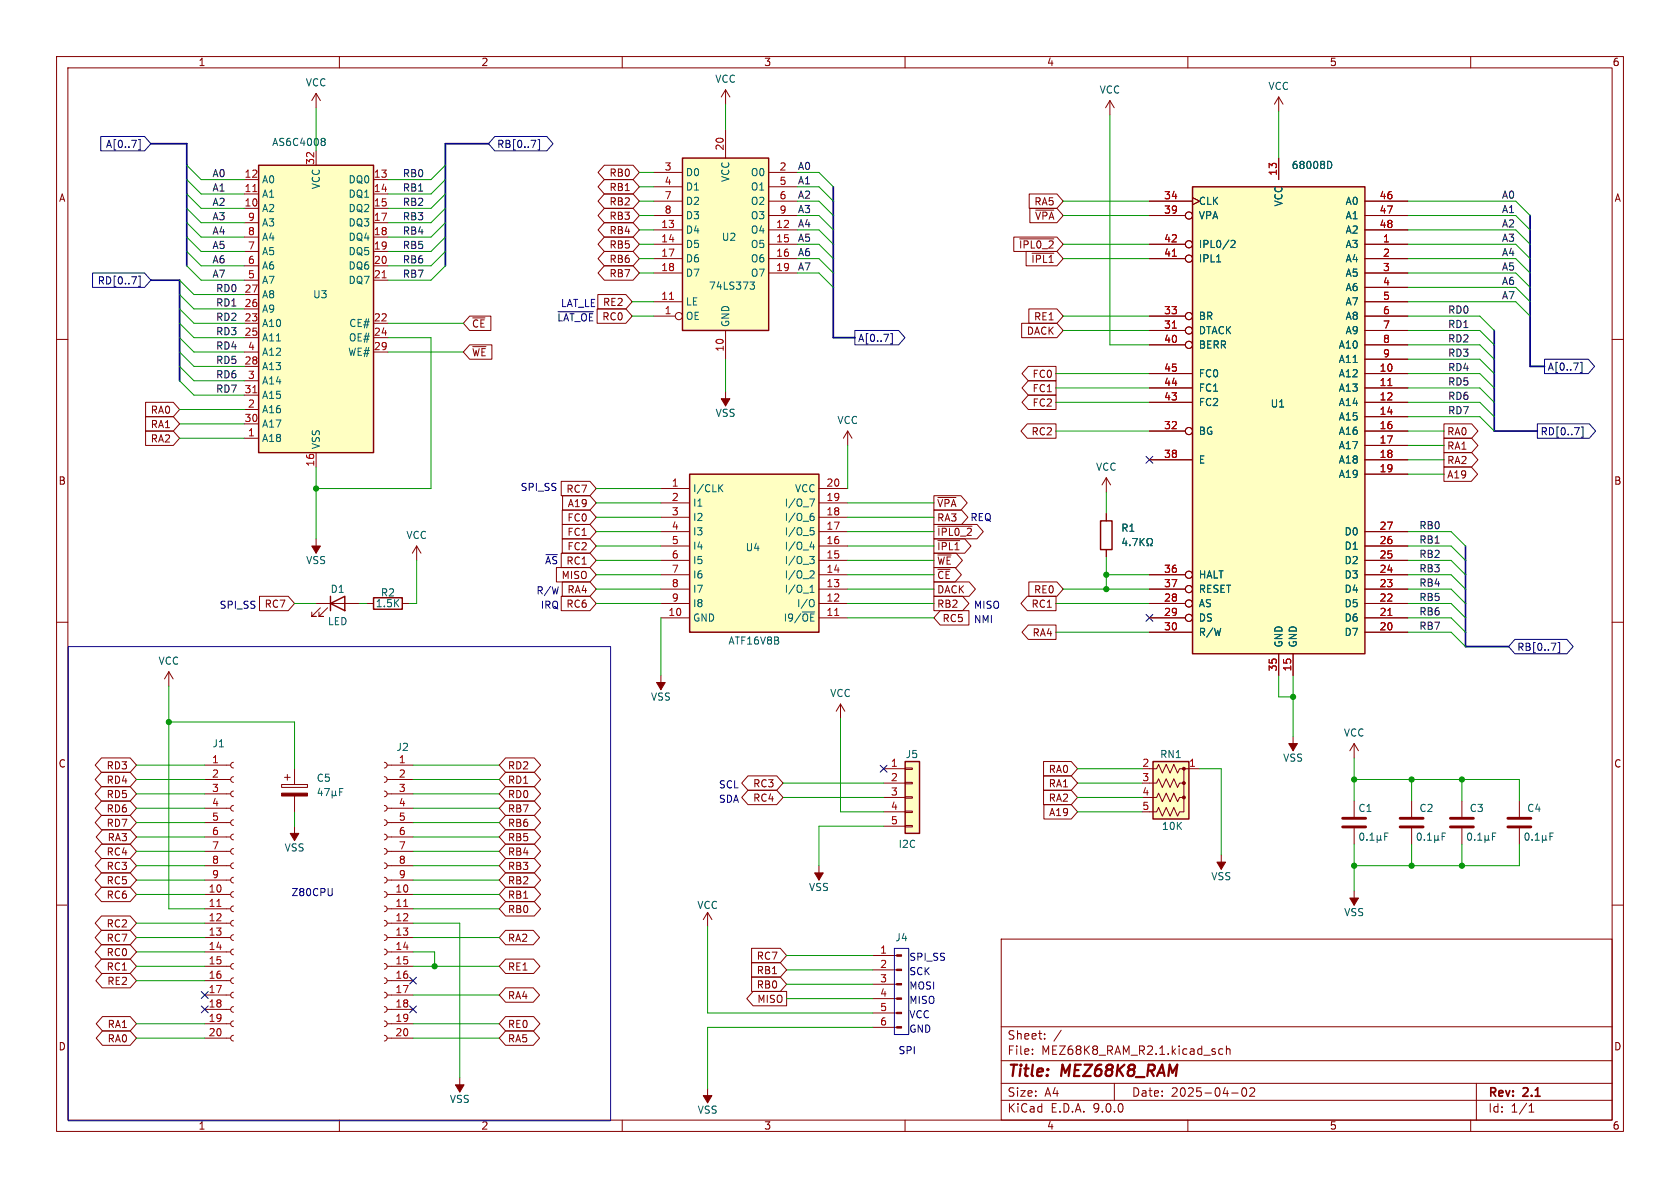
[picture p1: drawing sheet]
<svg xmlns="http://www.w3.org/2000/svg" width="297mm" height="210mm" viewBox="0 0 297 210" stroke-linecap="round" stroke-linejoin="round" font-family="sans-serif">
<g fill="none" stroke="#840000" stroke-width=".18">
<path d="M10 10h277v190h-277zM12 12h273v186h-273zM60 10v2M110 10v2M160 10v2M210 10v2M260 10v2M10 60h2M285 60h2M10 110h2M285 110h2M10 160h2"/>
<path d="M177 166h108v32h-108zM285 160h2M60 198v2M110 198v2M160 198v2M177 194.5h108M177 191.5h108M177 187.5h108M177 181.5h108M182.5 186.3v.1M182.5 185.5v.1M184.7 183.6v.1"/>
<path d="M184.7 182.8v.1M187.6 182.1l-1.3 2M197 191.5v3M210 198v2M216.2 185.5l-.5-.1-.2 .3v.4l.1 .2h.6M216.8 185.5l.2-.1 .4 .1 .1 .9M216.8 184.9v1.5M217.7 193.2h1.2M219.7 192.4l.2-.1a.81 .81 0 0 1 .6 .6 .81 .81 0 0 1-.3 .8l-.2 .1a.81 .81 0 0 1-.3-1.4zM221 192.4l.5-.1 .2 .1 .1 .3-.9 1.1h.9M260 198v2M261 191.5v6.5"/>
<path d="M270.3 196.6h.9M270.3 195.5l.4-.4v1.5"/>
</g>
<path d="M210.8 33h30.5v82.6h-30.5z" fill="#ffffc2"/>
<path d="M210.8 33h30.5v82.6h-30.5zM194.6 92.1h2v5.1h-2zM58.4 106.7l2.6-1.3v2.6zM58.4 105.4v2.6M66 105.7h5.1v2h-5.1z" fill="none" stroke="#840000" stroke-width=".25"/>
<g fill="none" stroke="#840000" stroke-width=".18">
<path d="M55.9 16.5l-.8 1.3M55.9 16.5l.7 1.3M55.9 16.5v2.6M203.2 35.6h7.6M203.2 38.1h6.3M210.8 34.9l1.3 .7-1.3 .6M226.1 27.9v3.9M241.3 35.6h7.6M241.3 38.1h7.6M203.2 43.2h6.3M203.2 45.7h6.3M203.2 55.9h6.3"/>
<path d="M203.2 58.4h6.3M241.3 43.2h7.6M241.3 45.7h7.6M241.3 55.9h7.6M241.3 58.4h7.6M241.3 40.6h7.6M241.3 48.3h7.6M241.3 50.8h7.6M241.3 53.3h7.6M203.2 61h6.3M203.2 66h7.6M203.2 68.6h7.6"/>
<path d="M203.2 71.1h7.6M203.2 76.2h6.3M241.3 61h7.6M241.3 66h7.6M241.3 68.6h7.6M241.3 71.1h7.6M241.3 76.2h7.6M241.3 63.5h7.6M241.3 73.7h7.6M241.3 78.7h7.6M195.6 84.5l-.8 1.2M195.6 84.5l.7 1.2"/>
<path d="M195.6 84.5v2.5M195.6 90.8v1.3M195.6 97.2v1.2M203.2 81.3h7.6M241.3 81.3h7.6M241.3 83.8h7.6M241.3 94h7.6M241.3 96.5h7.6M241.3 99.1h7.6M29.8 118.7l-.7 1.3M29.8 118.7l.8 1.3M29.8 118.7v2.6"/>
<path d="M55.9 106.7h7.6M56.6 107.4l-1.5 1.6h.8h-.8v-.8M57.9 107.4l-1.5 1.6h.7h-.7v-.8M64.8 106.7h1.2M71.1 106.7h1.3M203.2 101.6h6.3M203.2 104.1h6.3M203.2 106.7h6.3M203.2 109.2h6.3M203.2 111.8h7.6M226.1 115.6v3.8M228.6 115.6v3.8"/>
<path d="M241.3 101.6h7.6M241.3 104.1h7.6M241.3 106.7h7.6M241.3 109.2h7.6M241.3 111.8h7.6M49.8 138.7h4.6v.5h-4.6zM50.3 137.4h1M50.8 136.9v1M52.1 135.9v2.8M52.1 140.7v2.8M52.1 146.1v2.5M144.8 153v2.6"/>
<path d="M239.4 141.6v2.8M239.4 146.4v2.8M239.4 157.5v2.5M249.6 141.6v2.8M249.6 146.4v2.8"/>
<circle cx="210.2" cy="38.1" r=".63"/>
<circle cx="210.2" cy="43.2" r=".63"/>
<circle cx="210.2" cy="55.9" r=".63"/>
<circle cx="210.2" cy="58.4" r=".63"/>
<circle cx="210.2" cy="45.7" r=".63"/>
<circle cx="210.2" cy="61" r=".63"/>
<circle cx="210.2" cy="76.2" r=".63"/>
<circle cx="210.2" cy="106.7" r=".63"/>
<circle cx="210.2" cy="104.1" r=".63"/>
<circle cx="210.2" cy="101.6" r=".63"/>
<circle cx="210.2" cy="109.2" r=".63"/>
</g>
<g fill="none" stroke="#006464" stroke-width=".18">
<path d="M234.7 28.5a.64 .64 0 0 1 .7 .7 .64 .64 0 0 1-.7 .6M215.1 46.3h.7M217.6 42.6l.5-.1 .2 .4-.7 .9h.7M198.8 95.1l-.3 .9h.8M199.1 95.6v.9M199.7 96.3v.2M200.2 95.2h.9l-.6 1.3M201.6 95.2v1.3M201.7 95.7l.6 .8M202.3 95.2l-.7 .7M202.8 96.5h.3v-.3a.54 .54 0 0 1-.3-.7 .54 .54 0 0 1 .8-.2 .58 .58 0 0 1-.2 .9v.3h.3M56.5 139.3l-.3 .9h.8"/>
<path d="M56.8 139.8v.9M57.4 139.4h.8l-.5 1.3M58.7 139.8v1.3M59.3 139.8v.7M60 140h.5M60.6 139.4h-.6v1.3M58.7 140.5l.2 .2h.2l.2-.2M59.3 140.5l.2 .2M240.6 147.3h.1a.68 .68 0 0 1 .4 .6 .68 .68 0 0 1-.4 .6 .84 .84 0 0 1-.1-1.2zM241.7 148.4v.1M242.2 148.5h.7M242.2 147.6l.4-.3v1.2"/>
<path d="M243.5 148.4l.1 .1h.3l.2-.1M243.5 147.7v1.3M244.1 148.4l.2 .1M244.1 147.7v.7M244.8 147.9h.4M245.4 147.3h-.6v1.2M250.7 147.3h.1a.68 .68 0 0 1 .5 .6 .68 .68 0 0 1-.5 .6 .84 .84 0 0 1-.1-1.2zM251.8 148.4v.1M252.4 148.5h.7M252.4 147.6l.3-.3v1.2M253.6 148.4l.2 .1h.3l.1-.1M253.6 147.7v1.3"/>
<path d="M254.2 148.4l.2 .1M254.2 147.7v.7M255 147.9h.4M255.6 147.3h-.6v1.2"/>
</g>
<path d="M207.3 45.3h.7M207.3 58h.7M245.4 68.2h.7M245.4 108.8h.7" fill="none" stroke="#a90000" stroke-width=".18"/>
<path d="M237.4 144.7h4M237.4 146.2h4M247.5 144.7h4.1M247.5 146.2h4.1" fill="none" stroke="#840000" stroke-width=".51"/>
<g fill="#840000" stroke="#840000" stroke-width=".18">
<path d="M51.3 147.3h1.5l-.7 1.3z"/>
<path d="M238.6 158.8h1.6l-.8 1.2z"/>
<path d="M144 154.3h1.5l-.7 1.3z"/>
<path d="M49.8 140.2h4.6v.5h-4.6z"/>
</g>
<path d="M203.8 134.6h6.4v10.2h-6.4z" fill="#ffffc2"/>
<path d="M203.8 134.6h6.4v10.2h-6.4z" fill="none" stroke="#840000" stroke-width=".25"/>
<g fill="#840000" stroke="#840000" stroke-width=".18">
<path d="M215.1 152.4h1.6l-.8 1.3z"/>
<path d="M80.5 191.8h1.5l-.7 1.2z"/>
<path d="M124.3 193.7h1.6l-.8 1.2z"/>
<path d="M158.5 168.8h.9v.2h-.9z"/>
<path d="M158.5 171.3h.9v.3h-.9z"/>
<path d="M158.5 173.9h.9v.2h-.9z"/>
<path d="M158.5 176.4h.9v.3h-.9z"/>
<path d="M158.5 178.9h.9v.3h-.9z"/>
<path d="M158.5 181.5h.9v.2h-.9z"/>
<path d="M116.1 120.7h1.5l-.8 1.2z"/>
<circle cx="209.3" cy="135.9" r=".25"/>
<circle cx="209.3" cy="138.4" r=".25"/>
<circle cx="209.3" cy="141" r=".25"/>
</g>
<g fill="none" stroke="#840000" stroke-width=".18">
<path d="M73.7 96.5l-.8 1.3M73.7 96.5l.7 1.3M73.7 96.5v2.6M116.8 119.4v2.5M36.2 135.3h4.6M36.2 137.8h4.6M41.3 134.8l-.4 .1-.1 .4 .1 .3 .4 .2M41.3 137.3l-.4 .1-.1 .4 .1 .4 .4 .1M41.3 139.8l-.4 .2-.1 .3 .1 .4 .4 .1M67.9 134.8l.4 .1 .1 .4-.1 .3-.4 .2M67.9 137.3l.4 .1 .1 .4-.1 .4-.4 .1M67.9 139.8l.4 .2 .1 .3-.1 .4-.4 .1"/>
<path d="M68.5 135.3h4.5M68.5 137.8h4.5M203.2 135.9h1.3l.3-.8 .7 1.6 .7-1.6 .7 1.6 .6-1.6 .7 1.6 .3-.8h.8v7.6h-.8l-.3 .8-.7-1.6-.6 1.6-.7-1.6-.7 1.6-.7-1.6-.3 .8h-1.3M203.2 138.4h1.3l.3-.7 .7 1.5 .7-1.5 .7 1.5 .6-1.5 .7 1.5 .3-.8h.8M209.5 135.9h2.6M36.2 140.3h4.6M36.2 142.9h4.6M36.2 145.4h4.6M36.2 148h4.6M36.2 150.5h4.6M36.2 153h4.6M36.2 155.6h4.6"/>
<path d="M36.2 158.1h4.6M41.3 142.4l-.4 .1-.1 .4 .1 .3 .4 .2M41.3 144.9l-.4 .2-.1 .3 .1 .4 .4 .1M41.3 147.5l-.4 .1-.1 .4 .1 .3 .4 .2M41.3 150l-.4 .1-.1 .4 .1 .4 .4 .1M41.3 152.5l-.4 .2-.1 .3 .1 .4 .4 .1M41.3 155.1l-.4 .1-.1 .4 .1 .3 .4 .2M41.3 157.6l-.4 .2-.1 .3 .1 .4 .4 .1M67.9 142.4l.4 .1 .1 .4-.1 .3-.4 .2M67.9 144.9l.4 .2 .1 .3-.1 .4-.4 .1M67.9 147.5l.4 .1 .1 .4-.1 .3-.4 .2M67.9 150l.4 .1 .1 .4-.1 .4-.4 .1"/>
<path d="M67.9 152.5l.4 .2 .1 .3-.1 .4-.4 .1M67.9 155.1l.4 .1 .1 .4-.1 .3-.4 .2M67.9 157.6l.4 .2 .1 .3-.1 .4-.4 .1M68.5 140.3h4.5M68.5 142.9h4.5M68.5 145.4h4.5M68.5 148h4.5M68.5 150.5h4.5M68.5 153h4.5M68.5 155.6h4.5M68.5 158.1h4.5M203.2 141h1.3l.3-.8 .7 1.5 .7-1.5 .7 1.5 .6-1.5 .7 1.5 .3-.7h.8"/>
<path d="M215.9 151.1v2.6M36.2 160.7h4.6M36.2 163.2h4.6M36.2 165.7h4.6M36.2 168.3h4.6M36.2 170.8h4.6M36.2 173.4h4.6M36.2 175.9h4.6M36.2 178.4h4.6M41.3 160.2l-.4 .1-.1 .4 .1 .3 .4 .2M41.3 162.7l-.4 .1-.1 .4 .1 .4 .4 .1M41.3 165.2l-.4 .2-.1 .3 .1 .4 .4 .1"/>
<path d="M41.3 167.8l-.4 .1-.1 .4 .1 .3 .4 .2M41.3 170.3l-.4 .2-.1 .3 .1 .4 .4 .1M41.3 172.9l-.4 .1-.1 .4 .1 .3 .4 .2M41.3 175.4l-.4 .1-.1 .4 .1 .4 .4 .1M41.3 177.9l-.4 .2-.1 .3 .1 .4 .4 .1M67.9 160.2l.4 .1 .1 .4-.1 .3-.4 .2M67.9 162.7l.4 .1 .1 .4-.1 .4-.4 .1M67.9 165.2l.4 .2 .1 .3-.1 .4-.4 .1M67.9 167.8l.4 .1 .1 .4-.1 .3-.4 .2M67.9 170.3l.4 .2 .1 .3-.1 .4-.4 .1M67.9 172.9l.4 .1 .1 .4-.1 .3-.4 .2M67.9 175.4l.4 .1 .1 .4-.1 .4-.4 .1"/>
<path d="M67.9 177.9l.4 .2 .1 .3-.1 .4-.4 .1M68.5 160.7h4.5M68.5 163.2h4.5M68.5 165.7h4.5M68.5 168.3h4.5M68.5 170.8h4.5M68.5 173.4h4.5M68.5 175.9h4.5M68.5 178.4h4.5M125.1 161.3v2.5M125.1 161.3l-.8 1.3M125.1 161.3l.8 1.3"/>
<path d="M154.3 168.9h4.2M154.3 171.5h4.2M154.3 174h4.2M154.3 176.5h4.2M154.3 179.1h4.2M36.2 181h4.6M36.2 183.5h4.6M41.3 180.5l-.4 .1-.1 .4 .1 .3 .4 .2M41.3 183l-.4 .2-.1 .3 .1 .4 .4 .1M67.9 180.5l.4 .1 .1 .4-.1 .3-.4 .2M67.9 183l.4 .2 .1 .3-.1 .4-.4 .1M68.5 181h4.5"/>
<path d="M68.5 183.5h4.5M81.3 190.5v2.5M125.1 192.4v2.5M154.3 181.6h4.2"/>
</g>
<path d="M38.3 160.2h.8M71.4 160.2h.7" fill="none" stroke="#a90000" stroke-width=".18"/>
<path d="M120.6 27.9h15.3v30.5h-15.3z" fill="#ffffc2"/>
<path d="M120.6 27.9h15.3v30.5h-15.3z" fill="none" stroke="#840000" stroke-width=".25"/>
<g fill="none" stroke="#840000" stroke-width=".18">
<path d="M115.6 30.5h5M115.6 33h5M115.6 35.6h5M115.6 38.1h5M128.3 22.9v5M135.9 30.5h5.1M135.9 33h5.1M135.9 35.6h5.1M135.9 38.1h5.1M115.6 40.6h5M115.6 43.2h5M115.6 45.7h5"/>
<path d="M115.6 48.3h5M115.6 53.3h5M115.6 55.9h3.8M128.3 58.4v5.1M135.9 40.6h5.1M135.9 43.2h5.1M135.9 45.7h5.1M135.9 48.3h5.1M228.6 130.2v2.5"/>
<circle cx="120" cy="55.9" r=".63"/>
</g>
<path d="M118.4 52.9h.7" fill="none" stroke="#a90000" stroke-width=".18"/>
<path d="M132.6 49.9h.8l-.4 .4 .3 .2 .1 .4-.3 .2h-.3" fill="none" stroke="#006464" stroke-width=".18"/>
<path d="M227.8 131.4h1.6l-.8 1.3z" fill="#840000" stroke="#840000" stroke-width=".18"/>
<path d="M45.7 29.2h20.3v50.8h-20.3z" fill="#ffffc2"/>
<path d="M45.7 29.2h20.3v50.8h-20.3z" fill="none" stroke="#840000" stroke-width=".25"/>
<g fill="none" stroke="#840000" stroke-width=".18">
<path d="M128.3 15.9l-.8 1.2M128.3 15.9l.7 1.2M128.3 15.9v2.5M43.2 31.8h2.5M43.2 34.3h2.5M43.2 36.8h2.5M43.2 39.4h2.5M55.9 26.7v2.5M66 31.8h2.6M66 34.3h2.6M66 36.8h2.6M66 39.4h2.6"/>
<path d="M43.2 41.9h2.5M43.2 44.5h2.5M43.2 47h2.5M43.2 49.5h2.5M43.2 52.1h2.5M43.2 54.6h2.5M43.2 57.2h2.5M43.2 59.7h2.5M66 41.9h2.6M66 44.5h2.6M66 47h2.6M66 49.5h2.6"/>
<path d="M66 57.2h2.6M66 59.7h2.6M43.2 62.2h2.5M43.2 64.8h2.5M43.2 67.3h2.5M43.2 69.9h2.5M43.2 72.4h2.5M43.2 74.9h2.5M43.2 77.5h2.5M66 62.2h2.6M149.9 76.2l-.8 1.3M149.9 76.2l.7 1.3"/>
<path d="M149.9 76.2v2.5M55.9 80v2.6M239.4 131.4l-.8 1.3M239.4 131.4l.8 1.3M239.4 131.4v2.6"/>
</g>
<path d="M44.7 33.9h.7M67.6 49.1h.7M44.7 69.4h.7" fill="none" stroke="#a90000" stroke-width=".18"/>
<path d="M57 24.5h.2l.3 .2-.3 .3M57 25h.2M57.2 25l.3 .2v.3l-.1 .2h-.4" fill="none" stroke="#006464" stroke-width=".18"/>
<path d="M121.9 83.8h22.9v28h-22.9z" fill="#ffffc2"/>
<path d="M121.9 83.8h22.9v28h-22.9z" fill="none" stroke="#840000" stroke-width=".25"/>
<g fill="none" stroke="#840000" stroke-width=".18">
<path d="M196.2 17.8l-.7 1.3M196.2 17.8l.8 1.3M196.2 17.8v2.5M226.1 17.1l-.8 1.3M226.1 17.1l.7 1.3M226.1 17.1v2.6M128.3 69.2v2.6M55.9 95.3v2.5M116.8 86.4h5.1M116.8 88.9h5.1M116.8 91.4h5.1M116.8 94h5.1"/>
<path d="M116.8 96.5h5.1M116.8 99.1h5.1M144.8 86.4h5.1M144.8 88.9h5.1M144.8 91.4h5.1M144.8 94h5.1M144.8 96.5h5.1M144.8 99.1h5.1M116.8 101.6h5.1M116.8 104.1h5.1M116.8 106.7h5.1M116.8 109.2h5.1"/>
<path d="M144.8 101.6h5.1M144.8 104.1h5.1M144.8 106.7h5.1M144.8 109.2h5.1"/>
</g>
<g fill="none" stroke="#006464" stroke-width=".18">
<path d="M127.2 86.2l.6 .7M127.8 85.7l-.7 .7M143.1 88.2h.9l-.6 1.3M143.1 98.4h.8l-.4 .5 .4 .1v.4l-.2 .2h-.4M143.2 96.7h.8M143.3 93.3h.6M143.4 93.8h.3l.2 .2-.1 .5-.4 .1M143.4 91.2h.3l.2 .3v.4l-.5 .1M143.8 90.7l-.4 .1M143.8 96.3v.8M143.2 104.7h.7M143.2 103.8l.4-.4v1.3"/>
<path d="M143.4 100.9l.4 .1 .1 .3-.8 .9h.8M143.6 106l.1 .1a.81 .81 0 0 1-.1 1.2"/>
</g>
<path d="M147.6 108.8h.7" fill="none" stroke="#a90000" stroke-width=".18"/>
<g fill="#840000" stroke="#840000" stroke-width=".18">
<path d="M127.5 70.5h1.5l-.7 1.3z"/>
<path d="M55.1 96.5h1.5l-.7 1.3z"/>
</g>
<path d="M160 134.6h2.6v12.7h-2.6z" fill="#ffffc2"/>
<path d="M160 134.6h2.6v12.7h-2.6z" fill="none" stroke="#840000" stroke-width=".25"/>
<g fill="none" stroke="#840000" stroke-width=".18">
<path d="M106.8 29.2h5.1l1.1 1.3-1.1 1.3h-5.1l-1.1-1.3zM106.8 34.3h5.1l1.1 1.3-1.1 1.2h-5.1l-1.1-1.2zM106.8 36.8h5.1l1.1 1.3-1.1 1.3h-5.1l-1.1-1.3zM106.8 39.4h5.1l1.1 1.2-1.1 1.3h-5.1l-1.1-1.3zM106.8 31.7h5.1l1.1 1.3-1.1 1.3h-5.1l-1.1-1.3zM181.9 34.3h4.9l1.2 1.3-1.2 1.2h-4.9zM182.1 36.8h4.7l1.2 1.3-1.2 1.3h-4.7zM183.1 37.1h3.2M203.2 35.6h7.6M203.2 38.1h6.3M210.8 34.9l1.3 .7-1.3 .6M226.1 27.9v3.9"/>
<path d="M241.3 35.6h7.6M241.3 38.1h7.6M83 55.9h3.8v2.5h-3.8l-1.1-1.2zM105.6 54.6h5l1.2 1.3-1.2 1.3h-5zM105.7 52.1h4.9l1.2 1.2-1.2 1.3h-4.9zM106.8 41.9h5.1l1.1 1.3-1.1 1.3h-5.1l-1.1-1.3zM106.8 47h5.1l1.1 1.3-1.1 1.2h-5.1l-1.1-1.2zM106.8 44.4h5.1l1.1 1.3-1.1 1.3h-5.1l-1.1-1.3zM179.2 41.9h7.6l1.2 1.3-1.2 1.3h-7.6zM180.3 42.2h6M180.6 57.1h6.2l1.2 1.3-1.2 1.3h-6.2zM181.4 44.4h5.4l1.2 1.3-1.2 1.3h-5.4z"/>
<path d="M181.9 54.6h4.9l1.2 1.3-1.2 1.3h-4.9zM182.4 44.8h3.9M203.2 43.2h6.3M203.2 45.7h6.3M203.2 55.9h6.3M203.2 58.4h6.3M241.3 43.2h7.6M241.3 45.7h7.6M241.3 55.9h7.6M241.3 58.4h7.6M241.3 40.6h7.6M241.3 48.3h7.6"/>
<path d="M241.3 50.8h7.6M241.3 53.3h7.6M25.7 73.7h4.9l1.1 1.2-1.1 1.3h-4.9zM25.7 76.2h4.9l1.1 1.3-1.1 1.2h-4.9zM25.7 71.1h4.9l1.1 1.3-1.1 1.3h-4.9zM83 61h4v2.5h-4l-1.1-1.3zM83.6 61.3h2.3M181.6 74.9h5.1v2.6h-5.1l-1.1-1.3zM181.8 69.8h4.9v2.6h-4.9l-1.1-1.3zM181.8 67.3h4.9v2.6h-4.9l-1.1-1.3zM181.8 64.8h4.9v2.5h-4.9l-1.1-1.3zM203.2 61h6.3"/>
<path d="M203.2 66h7.6M203.2 68.6h7.6M203.2 71.1h7.6M203.2 76.2h6.3M241.3 61h7.6M241.3 66h7.6M241.3 68.6h7.6M241.3 71.1h7.6M241.3 76.2h7.6M241.3 63.5h7.6M241.3 73.7h7.6M241.3 78.7h7.6"/>
<path d="M255.3 74.9h4.9l1.1 1.3-1.1 1.3h-4.9zM255.3 77.5h4.9l1.1 1.2-1.1 1.3h-4.9zM99.2 85.1h5.1l1.1 1.3-1.1 1.2h-5.1zM99.2 97.8h5.1l1.1 1.3-1.1 1.2h-5.1zM99.4 95.2h4.9l1.1 1.3-1.1 1.3h-4.9zM99.4 92.7h4.9l1.1 1.3-1.1 1.3h-4.9zM99.4 90.2h4.9l1.1 1.2-1.1 1.3h-4.9zM99.5 87.6h4.8l1.1 1.3-1.1 1.3h-4.8zM165.1 92.7h7.6l1.1 1.3-1.1 1.3h-7.6zM165.1 97.8h3.9l1.1 1.3-1.1 1.2h-3.9zM165.1 90.2h4.9l1.1 1.2-1.1 1.3h-4.9zM165.1 87.6h4.8l1.1 1.3-1.1 1.3h-4.8z"/>
<path d="M165.1 95.2h5.4l1.2 1.3-1.2 1.3h-5.4zM165.8 93h6M165.8 87.9h3.2M165.8 95.6h3.9M195.6 90.8v1.3M195.6 97.2v1.2M203.2 81.3h7.6M241.3 81.3h7.6M241.3 83.8h7.6M241.3 94h7.6M241.3 96.5h7.6M241.3 99.1h7.6"/>
<path d="M255.3 82.5h4.8l1.1 1.3-1.1 1.3h-4.8zM255.3 80h4.9l1.1 1.3-1.1 1.3h-4.9zM45.9 105.4h5.1l1.1 1.3-1.1 1.3h-5.1zM98.4 100.3h5.9l1.1 1.3-1.1 1.3h-5.9zM99.2 105.4h5.1l1.1 1.3-1.1 1.3h-5.1zM99.4 102.9h4.9l1.1 1.2-1.1 1.3h-4.9zM165.1 100.3h3.8l1.1 1.3-1.1 1.3h-3.8zM165.1 102.9h6.2l1.1 1.2-1.1 1.3h-6.2zM165.1 105.4h5.1l1.1 1.3-1.1 1.3h-5.1zM166.2 107.9h5.1v2.6h-5.1l-1.1-1.3zM181.6 105.4h5.1v2.6h-5.1l-1.1-1.3zM181.8 110.5h4.9v2.5h-4.9l-1.1-1.2z"/>
<path d="M181.9 102.9h4.9l1.2 1.2-1.2 1.3h-4.9zM203.2 101.6h6.3M203.2 104.1h6.3M203.2 106.7h6.3M203.2 109.2h6.3M203.2 111.8h7.6M226.1 115.6v3.8M228.6 115.6v3.8M241.3 101.6h7.6M241.3 104.1h7.6M241.3 106.7h7.6M241.3 109.2h7.6"/>
<path d="M241.3 111.8h7.6M17.9 136.5h5.1l1.1 1.3-1.1 1.3h-5.1l-1.1-1.3zM17.9 134h5.1l1.1 1.3-1.1 1.2h-5.1l-1.1-1.2zM17.9 139.1h5.1l1.1 1.2-1.1 1.3h-5.1l-1.1-1.3zM89.4 139.1h5.1l1.1 1.2-1.1 1.3h-5.1l-1.1-1.3zM89.4 134h5.1l1.1 1.3-1.1 1.2h-5.1l-1.1-1.2zM89.4 136.5h5.1l1.1 1.3-1.1 1.3h-5.1l-1.1-1.3zM132.2 137.2h5.1l1.1 1.2-1.1 1.3h-5.1l-1.1-1.3zM132.2 139.7h5.1l1.1 1.3-1.1 1.2h-5.1l-1.1-1.2zM148.6 124.5l-.8 1.2M148.6 124.5l.8 1.2M148.6 124.5v2.5"/>
<path d="M156.2 135.9h3.8M156.2 138.4h3.8M160 135.8h1.3v.2h-1.3zM160 138.3h1.3v.3h-1.3zM184.5 139.7h4.9l1.1 1.3-1.1 1.2h-4.9zM184.5 137.2h4.9l1.1 1.2-1.1 1.3h-4.9zM184.5 134.6h4.9l1.1 1.3-1.1 1.3h-4.9zM17.9 156.8h5.1l1.1 1.3-1.1 1.3h-5.1l-1.1-1.3zM17.9 154.3h5.1l1.1 1.3-1.1 1.2h-5.1l-1.1-1.2zM17.9 149.2h5.1l1.1 1.3-1.1 1.3h-5.1l-1.1-1.3zM17.9 151.8h5.1l1.1 1.2-1.1 1.3h-5.1l-1.1-1.3zM17.9 141.6h5.1l1.1 1.3-1.1 1.2h-5.1l-1.1-1.2z"/>
<path d="M17.9 144.1h5.1l1.1 1.3-1.1 1.3h-5.1l-1.1-1.3zM18.1 146.7h4.9l1.1 1.3-1.1 1.2h-4.9l-1.1-1.2zM89.4 141.6h5.1l1.1 1.3-1.1 1.2h-5.1l-1.1-1.2zM89.4 151.8h5.1l1.1 1.2-1.1 1.3h-5.1l-1.1-1.3zM89.4 146.7h5.1l1.1 1.3-1.1 1.2h-5.1l-1.1-1.2zM89.4 149.2h5.1l1.1 1.3-1.1 1.3h-5.1l-1.1-1.3zM89.4 144.1h5.1l1.1 1.3-1.1 1.3h-5.1l-1.1-1.3zM89.4 156.8h5.1l1.1 1.3-1.1 1.3h-5.1l-1.1-1.3zM89.4 159.4h5.1l1.1 1.3-1.1 1.2h-5.1l-1.1-1.2zM89.4 154.3h5.1l1.1 1.3-1.1 1.2h-5.1l-1.1-1.2zM156.2 141h3.8M156.2 143.5h3.8"/>
<path d="M156.2 146.1h3.8M160 140.8h1.3v.3h-1.3zM160 143.4h1.3v.2h-1.3zM160 145.9h1.3v.3h-1.3zM184.5 142.2h4.9l1.1 1.3-1.1 1.3h-4.9zM258.4 141.6v2.8M258.4 146.4v2.8M268.6 141.6v2.8M268.6 146.4v2.8M17.9 167h5.1l1.1 1.3-1.1 1.2h-5.1l-1.1-1.2zM17.9 161.9h5.1l1.1 1.3-1.1 1.3h-5.1l-1.1-1.3zM17.9 164.5h5.1l1.1 1.2-1.1 1.3h-5.1l-1.1-1.3z"/>
<path d="M17.9 169.5h5.1l1.1 1.3-1.1 1.3h-5.1l-1.1-1.3zM18.1 172.1h4.9l1.1 1.3-1.1 1.2h-4.9l-1.2-1.2zM18.1 179.7h4.9l1.1 1.3-1.1 1.2h-4.9l-1.1-1.2zM89.4 169.5h4.9l1.2 1.3-1.2 1.3h-4.9l-1.1-1.3zM89.4 174.6h4.9l1.1 1.3-1.1 1.3h-4.9l-1.1-1.3zM89.4 179.7h4.9l1.2 1.3-1.2 1.2h-4.9l-1.1-1.2zM89.4 164.5h4.9l1.1 1.2-1.1 1.3h-4.9l-1.1-1.3zM132.9 172.7h5.1l1.1 1.3-1.1 1.3h-5.1zM132.9 167.6h5.1l1.1 1.3-1.1 1.3h-5.1zM132.9 170.2h5.1l1.1 1.3-1.1 1.2h-5.1zM133.1 175.3h6v2.5h-6l-1.1-1.3zM18.1 182.2h4.9l1.1 1.3-1.1 1.3h-4.9l-1.1-1.3z"/>
<path d="M89.4 182.2h4.9l1.1 1.3-1.1 1.3h-4.9l-1.1-1.3z"/>
<circle cx="210.2" cy="38.1" r=".63"/>
<circle cx="210.2" cy="43.2" r=".63"/>
<circle cx="210.2" cy="55.9" r=".63"/>
<circle cx="210.2" cy="58.4" r=".63"/>
<circle cx="210.2" cy="45.7" r=".63"/>
<circle cx="210.2" cy="61" r=".63"/>
<circle cx="210.2" cy="76.2" r=".63"/>
<circle cx="210.2" cy="106.7" r=".63"/>
<circle cx="210.2" cy="104.1" r=".63"/>
<circle cx="210.2" cy="101.6" r=".63"/>
<circle cx="210.2" cy="109.2" r=".63"/>
</g>
<path d="M256.4 144.7h4.1M256.4 146.2h4.1M266.6 144.7h4M266.6 146.2h4" fill="none" stroke="#840000" stroke-width=".51"/>
<g fill="none" stroke="#006464" stroke-width=".18">
<path d="M234.7 28.5a.64 .64 0 0 1 .7 .7 .64 .64 0 0 1-.7 .6M215.1 46.3h.7M217.6 42.6l.5-.1 .2 .4-.7 .9h.7M198.8 95.1l-.3 .9h.8M199.1 95.6v.9M199.7 96.3v.2M200.2 95.2h.9l-.6 1.3M201.6 95.2v1.3M201.7 95.7l.6 .8M202.3 95.2l-.7 .7M202.8 96.5h.3v-.3a.54 .54 0 0 1-.3-.7 .54 .54 0 0 1 .8-.2 .58 .58 0 0 1-.2 .9v.3h.3M259.6 147.3h.1a.68 .68 0 0 1 .5 .6 .68 .68 0 0 1-.5 .6 .84 .84 0 0 1-.1-1.2z"/>
<path d="M260.7 148.4v.1M261.2 148.5h.8M261.2 147.6l.4-.3v1.2M262.5 148.4l.2 .1h.2l.2-.1M262.5 147.7v1.3M263.1 148.4l.2 .1M263.1 147.7v.7M263.8 147.9h.5M264.5 147.3h-.7v1.2M269.8 147.3h.1a.68 .68 0 0 1 .4 .6 .68 .68 0 0 1-.4 .6 .84 .84 0 0 1-.1-1.2zM270.9 148.4v.1M271.4 148.5h.7"/>
<path d="M271.4 147.6l.4-.3v1.2M272.7 148.4l.2 .1h.2l.2-.1M272.7 147.7v1.3M273.3 148.4l.2 .1M273.3 147.7v.7M274 147.9h.4M274.6 147.3h-.6v1.2"/>
</g>
<g fill="none" stroke="#000084" stroke-width=".18">
<path d="M17.8 24.1h7.8l1.1 1.3-1.1 1.3h-7.8zM24.5 24.7h.3v1.8h-.3M87.5 24.1h9.2l1.1 1.3-1.1 1.3h-9.2l-1.1-1.3zM93.9 24.8h.8l-.5 1.3M95.1 24.7h.3v1.8h-.3M16.4 48.3h9.2l1.1 1.2-1.1 1.3h-9.2zM24.5 48.8h.3v1.8h-.3M151.1 58.4h7.8l1.1 1.3-1.1 1.3h-7.8zM157.5 59h.3v1.8h-.3M271.8 74.9h9.2l1.1 1.3-1.1 1.3h-9.2zM273 63.5h7.8l1.1 1.3-1.1 1.2h-7.8zM279.4 64h.3v1.9h-.3"/>
<path d="M279.6 75.5h.3v1.8h-.3M202.6 80.7l1.2 1.2M203.8 80.7l-1.2 1.2M202.6 108.6l1.2 1.2M203.8 108.6l-1.2 1.2M267.8 113h9.2l1.1 1.3-1.1 1.3h-9.2l-1.1-1.3zM274.2 113.7h.9l-.6 1.3M275.4 113.6h.3v1.8h-.3M155.6 135.3l1.2 1.2M156.8 135.3l-1.2 1.2M35.6 175.3l1.2 1.2M35.6 177.8l1.2 1.2"/>
<path d="M36.8 175.3l-1.2 1.2M36.8 177.8l-1.2 1.2M72.4 177.8l1.2 1.2M72.4 172.7l1.2 1.3M73.6 177.8l-1.2 1.2M73.6 172.7l-1.2 1.3"/>
</g>
<path d="M26.7 25.4h6.3v21.6M86.4 25.4h-7.7v21.6M147.3 33v26.7h3.8M270.5 38.1v26.7h2.5M26.7 49.5h5v17.8M264.2 58.4v17.8h7.6M259.1 96.5v17.8h7.6" fill="none" stroke="#000084" stroke-width=".3"/>
<g fill="none" stroke="#009600" stroke-width=".18">
<path d="M55.9 19.1v7.6M128.3 18.4v4.5M226.1 19.7v8.2M33 29.2l2.6 2.6h7.6M33 31.8l2.6 2.5h7.6M33 39.4l2.6 2.5h7.6M33 36.8l2.6 2.6h7.6M33 34.3l2.6 2.5h7.6M78.7 29.2l-2.5 2.6h-7.6M78.7 31.8l-2.5 2.5h-7.6M78.7 39.4l-2.5 2.5h-7.6M78.7 36.8l-2.5 2.6h-7.6"/>
<path d="M78.7 34.3l-2.5 2.5h-7.6M113 35.6h2.6M113 38.1h2.6M113 33h2.6M113 30.5h2.6M141 35.6h3.8l2.5 2.5M141 38.1h3.8l2.5 2.5M141 33h3.8l2.5 2.6M141 30.5h3.8l2.5 2.5M188 35.6h15.2M188 38.1h15.2M196.2 20.3v40.7h7"/>
<path d="M248.9 35.6h19.1l2.5 2.5M248.9 38.1h19.1l2.5 2.5M31.7 54.6l2.6 2.6h8.9M31.7 57.2l2.6 2.5h8.9M31.7 59.7l2.6 2.5h8.9M31.7 49.5l2.6 2.6h8.9M31.7 52.1l2.6 2.5h8.9M33 47l2.6 2.5h7.6M33 44.5l2.6 2.5h7.6M33 41.9l2.6 2.6h7.6M68.6 57.2h13.3M68.6 59.7h7.6v26.7h-20.3"/>
<path d="M78.7 47l-2.5 2.5h-7.6M78.7 44.5l-2.5 2.5h-7.6M78.7 41.9l-2.5 2.6h-7.6M111.8 55.9h3.8M111.8 53.3h3.8M113 45.7h2.6M113 43.2h2.6M113 40.6h2.6M113 48.3h2.6M141 45.7h3.8l2.5 2.6M141 43.2h3.8l2.5 2.5M141 40.6h3.8l2.5 2.6"/>
<path d="M141 48.3h3.8l2.5 2.5M188 45.7h15.2M188 43.2h15.2M188 55.9h15.2M188 58.4h15.2M248.9 45.7h19.1l2.5 2.6M248.9 43.2h19.1l2.5 2.5M248.9 40.6h19.1l2.5 2.6M248.9 48.3h19.1l2.5 2.5M248.9 55.9h12.7l2.6 2.5M248.9 53.3h19.1l2.5 2.6M248.9 58.4h12.7l2.6 2.6"/>
<path d="M248.9 50.8h19.1l2.5 2.5M31.7 64.8l2.6 2.5h8.9M31.7 67.3l2.6 2.6h8.9M31.7 62.2l2.6 2.6h8.9M31.7 77.5h11.5M31.7 72.4h11.5M31.7 74.9h11.5M68.6 62.2h13.3M128.3 63.5v5.7M149.9 78.7v7.7M186.7 68.6h16.5M186.7 71.1h16.5"/>
<path d="M186.7 76.2h16.5M186.7 66h16.5M248.9 68.6h12.7l2.6 2.5M248.9 71.1h12.7l2.6 2.6M248.9 76.2h6.4M248.9 73.7h12.7l2.6 2.5M248.9 78.7h6.4M248.9 63.5h12.7l2.6 2.5M248.9 66h12.7l2.6 2.6M248.9 61h12.7l2.6 2.5M55.9 82.6v12.7M73.7 99.1v7.6h-1.3"/>
<path d="M105.4 86.4h11.4M105.4 94h11.4M105.4 91.4h11.4M105.4 88.9h11.4M105.4 99.1h11.4M105.4 96.5h11.4M149.9 94h15.2M149.9 91.4h15.2M149.9 88.9h15.2M149.9 99.1h15.2M149.9 96.5h15.2M195.6 87v3.8"/>
<path d="M195.6 98.4v5.7M248.9 81.3h6.4M248.9 83.8h6.4M248.9 94h7.6l2.6 2.5M248.9 99.1h7.6l2.6 2.5M248.9 96.5h7.6l2.6 2.6M52.1 106.7h3.8M63.5 106.7h1.3M105.4 106.7h11.4M105.4 104.1h11.4M105.4 101.6h11.4M116.8 109.2v10.2"/>
<path d="M149.9 106.7h15.2M149.9 104.1h15.2M149.9 101.6h15.2M149.9 109.2h15.2M186.7 106.7h16.5M186.7 111.8h16.5M188 104.1h15.2M195.6 101.6h7.6M226.1 119.4v3.8h2.5M228.6 119.4v10.8M248.9 106.7h7.6l2.6 2.5M248.9 111.8h7.6l2.6 2.5"/>
<path d="M248.9 104.1h7.6l2.6 2.6M248.9 101.6h7.6l2.6 2.5M248.9 109.2h7.6l2.6 2.6M24.1 137.8h12.1M24.1 135.3h12.1M29.8 121.3v39.4h6.4M29.8 127.6h22.3v8.3M73 137.8h15.3M73 135.3h15.3M138.4 138.4h17.8M148.6 127v16.5h7.6M190.5 138.4h11.4"/>
<path d="M190.5 135.9h11.4M212.1 135.9h3.8v15.2M239.4 137.8h29.2v3.8M239.4 134v7.6M249.6 137.8v3.8M258.4 137.8v3.8M24.1 158.1h12.1M24.1 140.3h12.1M24.1 153h12.1M24.1 148h12.1M24.1 142.9h12.1M24.1 145.4h12.1"/>
<path d="M24.1 155.6h12.1M24.1 150.5h12.1M52.1 143.5v2.6M73 158.1h15.3M73 140.3h15.3M73 153h15.3M73 148h15.3M73 142.9h15.3M73 145.4h15.3M73 155.6h15.3M73 150.5h15.3M138.4 141h17.8"/>
<path d="M156.2 146.1h-11.4v6.9M190.5 143.5h11.4M190.5 141h11.4M239.4 149.2v8.3M249.6 149.2v3.8M258.4 149.2v3.8M268.6 149.2v3.8h-29.2M24.1 163.2h12.1M24.1 165.7h12.1M24.1 173.4h12.1M24.1 168.3h12.1M24.1 170.8h12.1"/>
<path d="M73 160.7h15.3M73 163.2h8.3v27.3M73 165.7h15.3M73 168.3h3.8v2.5M73 170.8h15.3M73 175.9h15.3M125.1 163.8v15.3h29.2M139.1 176.5h15.2M139.1 174h15.2M139.1 168.9h15.2M139.1 171.5h15.2M24.1 181h12.1"/>
<path d="M24.1 183.5h12.1M73 181h15.3M73 183.5h15.3M154.3 181.6h-29.2v10.8"/>
</g>
<path d="M98.7 55.1h6.2M12.1 114.3h95.8v83.8h-95.8zM58.7 157.1v1.1M158.1 167.6h2.6v15.3h-2.6z" fill="none" stroke="#0000c2" stroke-width=".18"/>
<path d="M207.3 45.3h.7M207.3 58h.7M245.4 68.2h.7M245.4 108.8h.7" fill="none" stroke="#a90000" stroke-width=".18"/>
<g fill="#009600" stroke="#009600" stroke-width=".18">
<circle cx="239.4" cy="137.8" r=".46"/>
<circle cx="249.6" cy="137.8" r=".46"/>
<circle cx="195.6" cy="104.1" r=".46"/>
<circle cx="195.6" cy="101.6" r=".46"/>
<circle cx="249.6" cy="153" r=".46"/>
<circle cx="258.4" cy="153" r=".46"/>
<circle cx="228.6" cy="123.2" r=".46"/>
<circle cx="258.4" cy="137.8" r=".46"/>
<circle cx="239.4" cy="153" r=".46"/>
<circle cx="55.9" cy="86.4" r=".46"/>
<circle cx="76.8" cy="170.8" r=".46"/>
<circle cx="29.8" cy="127.6" r=".46"/>
</g>
<g font-size="2.8" fill="#840000">
<text x="178" y="190.9">Title:</text>
<text x="187.7" y="190.9">MEZ68K8_RAM</text>
</g>
<g font-size="2.1" fill="#840000">
<text x="178" y="184">Sheet:</text>
<text x="178" y="186.7">File:</text>
<text x="184.1" y="186.7">MEZ68K8_RAM_R2.1.kicad_sch</text>
<text x="178" y="196.9">KiCad</text>
<text x="178" y="194.1">Size:</text>
<text x="184.7" y="194.1">A4</text>
<text x="185.7" y="196.9">E.D.A.</text>
<text x="193.3" y="196.9">9.0.0</text>
<text x="200" y="194.1">Date:</text>
<text x="207" y="194.1">2025-04-02</text>
<text x="263" y="194.3">Rev:</text>
<text x="263" y="196.9">Id:</text>
<text x="267.1" y="196.9">1/1</text>
<text x="269.4" y="194.3">2.1</text>
</g>
<g font-size="1.8" fill="#840000">
<text x="35" y="11.9">1</text>
<text x="85" y="11.9">2</text>
<text x="135" y="11.9">3</text>
<text x="185" y="11.9">4</text>
<text x="235" y="11.9">5</text>
<text x="285" y="11.9">6</text>
<text x="10.3" y="35.9">A</text>
<text x="107.6" y="31.4">RB0</text>
<text x="107.6" y="34">RB1</text>
<text x="285.3" y="35.9">A</text>
<text x="107.6" y="36.5">RB2</text>
<text x="107.6" y="39.1">RB3</text>
<text x="107.6" y="41.6">RB4</text>
<text x="182.8" y="36.5">RA5</text>
<text x="182.9" y="39.1">~{VPA}</text>
<text x="107.6" y="44.1">RB5</text>
<text x="107.6" y="46.7">RB6</text>
<text x="180" y="44.1">~{IPL0_2}</text>
<text x="182.2" y="46.7">~{IPL1}</text>
<text x="107.6" y="49.2">RB7</text>
<text x="83.3" y="58.1">~{CE}</text>
<text x="106.4" y="56.8">RC0</text>
<text x="181.4" y="59.4">DACK</text>
<text x="182.7" y="56.8">RE1</text>
<text x="83.3" y="63.2">~{WE}</text>
<text x="182.4" y="69.5">FC1</text>
<text x="182.4" y="67">FC0</text>
<text x="26.5" y="75.9">RA1</text>
<text x="26.5" y="73.3">RA0</text>
<text x="182.3" y="77.2">RC2</text>
<text x="182.4" y="72.1">FC2</text>
<text x="255.7" y="77.2">RA0</text>
<text x="26.5" y="78.4">RA2</text>
<text x="255.7" y="82.2">RA2</text>
<text x="255.7" y="79.7">RA1</text>
<text x="10.3" y="85.9">B</text>
<text x="100" y="87.3">RC7</text>
<text x="100.3" y="89.9">A19</text>
<text x="165.6" y="89.9">~{VPA}</text>
<text x="255.7" y="84.8">A19</text>
<text x="285.3" y="85.9">B</text>
<text x="100.2" y="94.9">FC1</text>
<text x="100.2" y="92.4">FC0</text>
<text x="165.6" y="94.9">~{IPL0_2}</text>
<text x="165.6" y="92.4">RA3</text>
<text x="100" y="100">RC1</text>
<text x="100.2" y="97.5">FC2</text>
<text x="165.6" y="100">~{WE}</text>
<text x="165.6" y="97.5">~{IPL1}</text>
<text x="46.7" y="107.6">RC7</text>
<text x="99.2" y="102.6">MISO</text>
<text x="100" y="107.6">RC6</text>
<text x="100.2" y="105.1">RA4</text>
<text x="165.6" y="102.6">~{CE}</text>
<text x="165.6" y="105.1">DACK</text>
<text x="165.6" y="107.6">RB2</text>
<text x="182.3" y="107.6">RC1</text>
<text x="182.7" y="105.1">RE0</text>
<text x="166.5" y="110.2">RC5</text>
<text x="182.4" y="112.7">RA4</text>
<text x="10.3" y="135.9">C</text>
<text x="18.7" y="136.2">RD3</text>
<text x="89.7" y="136.2">RD2</text>
<text x="185.3" y="136.8">RA0</text>
<text x="285.3" y="135.9">C</text>
<text x="18.7" y="138.7">RD4</text>
<text x="18.7" y="141.3">RD5</text>
<text x="18.7" y="143.8">RD6</text>
<text x="89.7" y="143.8">RB7</text>
<text x="89.7" y="141.3">RD0</text>
<text x="89.7" y="138.7">RD1</text>
<text x="133" y="139.4">RC3</text>
<text x="133" y="141.9">RC4</text>
<text x="185.3" y="141.9">RA2</text>
<text x="185.3" y="139.4">RA1</text>
<text x="18.7" y="146.4">RD7</text>
<text x="18.9" y="148.9">RA3</text>
<text x="89.7" y="148.9">RB5</text>
<text x="89.7" y="146.4">RB6</text>
<text x="185.4" y="144.5">A19</text>
<text x="18.7" y="151.4">RC4</text>
<text x="18.7" y="154">RC3</text>
<text x="89.7" y="154">RB3</text>
<text x="89.7" y="151.4">RB4</text>
<text x="18.7" y="159.1">RC6</text>
<text x="18.7" y="156.5">RC5</text>
<text x="89.7" y="159.1">RB1</text>
<text x="89.7" y="161.6">RB0</text>
<text x="89.7" y="156.5">RB2</text>
<text x="18.7" y="164.1">RC2</text>
<text x="18.7" y="166.7">RC7</text>
<text x="89.7" y="166.7">RA2</text>
<text x="18.7" y="169.2">RC0</text>
<text x="18.7" y="171.8">RC1</text>
<text x="89.7" y="171.8">RE1</text>
<text x="133.7" y="169.9">RC7</text>
<text x="133.7" y="172.4">RB1</text>
<text x="18.9" y="174.3">RE2</text>
<text x="89.7" y="176.8">RA4</text>
<text x="133.7" y="174.9">RB0</text>
<text x="133.8" y="177.5">MISO</text>
<text x="10.3" y="185.9">D</text>
<text x="18.9" y="181.9">RA1</text>
<text x="18.9" y="184.5">RA0</text>
<text x="89.7" y="181.9">RE0</text>
<text x="89.7" y="184.5">RA5</text>
<text x="285.3" y="185.9">D</text>
<text x="35" y="199.9">1</text>
<text x="85" y="199.9">2</text>
<text x="135" y="199.9">3</text>
<text x="185" y="199.9">4</text>
<text x="235" y="199.9">5</text>
<text x="285" y="199.9">6</text>
</g>
<g font-size="1.8" fill="#006464">
<text x="54" y="15.5">VCC</text>
<text x="126.4" y="14.8">VCC</text>
<text x="194.3" y="16.7">VCC</text>
<text x="224.1" y="16.1">VCC</text>
<text x="48" y="26">AS6C4008</text>
<text x="46.2" y="32.6">A0</text>
<text x="46.2" y="35.2">A1</text>
<text x="56.7" y="33.5" transform="rotate(-90 56.7 33.5)">VCC</text>
<text x="61.5" y="32.6">DQ0</text>
<text x="61.5" y="35.2">DQ1</text>
<text x="121.2" y="31.3">D0</text>
<text x="121.2" y="33.9">D1</text>
<text x="129.1" y="32.3" transform="rotate(-90 129.1 32.3)">VCC</text>
<text x="132.6" y="31.3">O0</text>
<text x="132.6" y="33.9">O1</text>
<text x="228.3" y="30.1">68008D</text>
<text x="46.2" y="37.7">A2</text>
<text x="46.2" y="40.2">A3</text>
<text x="61.5" y="37.7">DQ2</text>
<text x="61.5" y="40.2">DQ3</text>
<text x="121.2" y="36.4">D2</text>
<text x="121.2" y="39">D3</text>
<text x="121.2" y="41.5">D4</text>
<text x="132.6" y="36.4">O2</text>
<text x="132.6" y="39">O3</text>
<text x="132.6" y="41.5">O4</text>
<text x="211.8" y="36.4">CLK</text>
<text x="211.8" y="39">VPA</text>
<text x="226.9" y="36.6" transform="rotate(-90 226.9 36.6)">VCC</text>
<text x="237.8" y="36.4">A0</text>
<text x="237.8" y="39">A1</text>
<text x="237.8" y="41.5">A2</text>
<text x="46.2" y="42.8">A4</text>
<text x="46.2" y="45.3">A5</text>
<text x="46.2" y="47.9">A6</text>
<text x="61.5" y="42.8">DQ4</text>
<text x="61.5" y="45.3">DQ5</text>
<text x="61.5" y="47.9">DQ6</text>
<text x="121.2" y="44">D5</text>
<text x="121.2" y="46.6">D6</text>
<text x="127.5" y="42.8">U2</text>
<text x="132.6" y="44">O5</text>
<text x="132.6" y="46.6">O6</text>
<text x="211.8" y="44">IPL0/2</text>
<text x="211.8" y="46.6">IPL1</text>
<text x="237.8" y="44">A3</text>
<text x="237.8" y="46.6">A4</text>
<text x="46.2" y="50.4">A7</text>
<text x="46.2" y="52.9">A8</text>
<text x="55.3" y="52.9">U3</text>
<text x="61.5" y="50.4">DQ7</text>
<text x="121.2" y="49.1">D7</text>
<text x="125.2" y="51.4">74LS373</text>
<text x="132.6" y="49.1">O7</text>
<text x="237.8" y="49.1">A5</text>
<text x="237.8" y="51.7">A6</text>
<text x="46.2" y="55.5">A9</text>
<text x="46.2" y="58">A10</text>
<text x="61.6" y="58">CE#</text>
<text x="121.2" y="54.2">LE</text>
<text x="121.2" y="56.7">OE</text>
<text x="129.1" y="57.9" transform="rotate(-90 129.1 57.9)">GND</text>
<text x="211.8" y="56.7">BR</text>
<text x="211.8" y="59.3">DTACK</text>
<text x="237.8" y="54.2">A7</text>
<text x="237.8" y="56.7">A8</text>
<text x="237.8" y="59.3">A9</text>
<text x="46.2" y="60.6">A11</text>
<text x="46.2" y="63.1">A12</text>
<text x="46.2" y="65.6">A13</text>
<text x="61.5" y="63.1">WE#</text>
<text x="61.6" y="60.6">OE#</text>
<text x="211.8" y="61.8">BERR</text>
<text x="236.6" y="61.8">A10</text>
<text x="236.6" y="64.4">A11</text>
<text x="46.2" y="68.2">A14</text>
<text x="46.2" y="70.7">A15</text>
<text x="211.8" y="66.9">FC0</text>
<text x="211.8" y="69.4">FC1</text>
<text x="211.8" y="72">FC2</text>
<text x="236.6" y="66.9">A12</text>
<text x="236.6" y="69.4">A13</text>
<text x="236.6" y="72">A14</text>
<text x="46.2" y="73.3">A16</text>
<text x="46.2" y="75.8">A17</text>
<text x="126.4" y="73.9">VSS</text>
<text x="147.9" y="75.2">VCC</text>
<text x="211.8" y="77.1">BG</text>
<text x="224.5" y="72.2">U1</text>
<text x="236.6" y="74.5">A15</text>
<text x="236.6" y="77.1">A16</text>
<text x="46.2" y="78.3">A18</text>
<text x="56.7" y="79.5" transform="rotate(-90 56.7 79.5)">VSS</text>
<text x="193.7" y="83.4">VCC</text>
<text x="211.8" y="82.1">E</text>
<text x="236.6" y="79.6">A17</text>
<text x="236.6" y="82.1">A18</text>
<text x="122.4" y="87.2">I/CLK</text>
<text x="122.4" y="89.8">I1</text>
<text x="138.6" y="89.8">I/O_7</text>
<text x="140.4" y="87.2">VCC</text>
<text x="236.6" y="84.7">A19</text>
<text x="71.7" y="95.5">VCC</text>
<text x="122.4" y="92.3">I2</text>
<text x="122.4" y="94.8">I3</text>
<text x="138.6" y="92.3">I/O_6</text>
<text x="138.6" y="94.8">I/O_5</text>
<text x="198.1" y="94.2">R1</text>
<text x="237.6" y="94.8">D0</text>
<text x="54" y="99.9">VSS</text>
<text x="122.4" y="97.4">I4</text>
<text x="122.4" y="99.9">I5</text>
<text x="131.7" y="97.6">U4</text>
<text x="138.6" y="97.4">I/O_4</text>
<text x="138.6" y="99.9">I/O_3</text>
<text x="237.6" y="97.4">D1</text>
<text x="237.6" y="99.9">D2</text>
<text x="58.3" y="105">D1</text>
<text x="66.3" y="107.5">1.5K</text>
<text x="67.2" y="105.6">R2</text>
<text x="122.4" y="102.5">I6</text>
<text x="122.4" y="105">I7</text>
<text x="122.4" y="107.5">I8</text>
<text x="138.6" y="102.5">I/O_2</text>
<text x="138.6" y="105">I/O_1</text>
<text x="140.8" y="107.5">I/O</text>
<text x="211.8" y="102.5">HALT</text>
<text x="211.8" y="105">RESET</text>
<text x="211.8" y="107.5">AS</text>
<text x="237.6" y="102.5">D3</text>
<text x="237.6" y="105">D4</text>
<text x="237.6" y="107.5">D5</text>
<text x="57.9" y="110.7">LED</text>
<text x="122.4" y="110.1">GND</text>
<text x="138.4" y="110.1">I9/~{OE}</text>
<text x="211.8" y="110.1">DS</text>
<text x="211.8" y="112.6">R/W</text>
<text x="237.6" y="110.1">D6</text>
<text x="237.6" y="112.6">D7</text>
<text x="27.9" y="117.7">VCC</text>
<text x="128.7" y="114.1">ATF16V8B</text>
<text x="226.9" y="114.6" transform="rotate(-90 226.9 114.6)">GND</text>
<text x="229.5" y="114.6" transform="rotate(-90 229.5 114.6)">GND</text>
<text x="115" y="124.1">VSS</text>
<text x="146.7" y="123.4">VCC</text>
<text x="237.5" y="130.4">VCC</text>
<text x="37.5" y="132.3">J1</text>
<text x="70" y="132.9">J2</text>
<text x="160" y="134.2">J5</text>
<text x="205" y="134.2">RN1</text>
<text x="226.7" y="134.8">VSS</text>
<text x="55.9" y="138.4">C5</text>
<text x="240" y="143.7">C1</text>
<text x="250.8" y="143.7">C2</text>
<text x="259.7" y="143.7">C3</text>
<text x="269.9" y="143.7">C4</text>
<text x="205.3" y="146.9">10K</text>
<text x="50.2" y="150.7">VSS</text>
<text x="158.8" y="150.1">I2C</text>
<text x="214" y="155.8">VSS</text>
<text x="123.2" y="160.9">VCC</text>
<text x="142.9" y="157.7">VSS</text>
<text x="158.2" y="166.6">J4</text>
<text x="237.5" y="162.2">VSS</text>
<text x="79.4" y="195.2">VSS</text>
<text x="123.2" y="197.1">VSS</text>
</g>
<g font-size="1.8" fill="#000084">
<text x="18.6" y="26.4">A[0..7]</text>
<text x="87.8" y="26.4">RB[0..7]</text>
<text x="17.2" y="50.5">RD[0..7]</text>
<text x="151.6" y="60.6">A[0..7]</text>
<text x="273.5" y="65.7">A[0..7]</text>
<text x="272.3" y="77.2">RD[0..7]</text>
<text x="268.1" y="115.3">RB[0..7]</text>
</g>
<g font-size="1.8" fill="#a90000">
<text x="55.6" y="29.3" transform="rotate(-90 55.6 29.3)">32</text>
<text x="128" y="26.7" transform="rotate(-90 128 26.7)">20</text>
<text x="43.1" y="31.5">12</text>
<text x="43.1" y="34">11</text>
<text x="66" y="31.5">13</text>
<text x="66" y="34">14</text>
<text x="117.4" y="30.2">3</text>
<text x="117.4" y="32.8">4</text>
<text x="117.4" y="35.3">7</text>
<text x="137.7" y="30.2">2</text>
<text x="137.7" y="32.8">5</text>
<text x="137.7" y="35.3">6</text>
<text x="205.7" y="35.3">34</text>
<text x="225.8" y="31.2" transform="rotate(-90 225.8 31.2)">13</text>
<text x="243.8" y="35.3">46</text>
<text x="43.1" y="36.6">10</text>
<text x="43.7" y="39.1">9</text>
<text x="43.7" y="41.7">8</text>
<text x="66" y="36.6">15</text>
<text x="66" y="39.1">17</text>
<text x="66" y="41.7">18</text>
<text x="116.8" y="40.4">13</text>
<text x="117.4" y="37.8">8</text>
<text x="137.1" y="40.4">12</text>
<text x="137.7" y="37.8">9</text>
<text x="205.7" y="37.8">39</text>
<text x="243.8" y="37.8">47</text>
<text x="243.8" y="40.4">48</text>
<text x="43.7" y="44.2">7</text>
<text x="43.7" y="46.7">6</text>
<text x="66" y="44.2">19</text>
<text x="66" y="46.7">20</text>
<text x="116.8" y="42.9">14</text>
<text x="116.8" y="45.5">17</text>
<text x="137.1" y="42.9">15</text>
<text x="137.1" y="45.5">16</text>
<text x="205.7" y="42.9">42</text>
<text x="205.7" y="45.5">41</text>
<text x="244.4" y="42.9">1</text>
<text x="244.4" y="45.5">2</text>
<text x="43.1" y="51.8">27</text>
<text x="43.7" y="49.3">5</text>
<text x="66" y="49.3">21</text>
<text x="116.8" y="48">18</text>
<text x="116.8" y="53.1">11</text>
<text x="137.1" y="48">19</text>
<text x="244.4" y="48">3</text>
<text x="244.4" y="50.5">4</text>
<text x="244.4" y="53.1">5</text>
<text x="43.1" y="54.4">26</text>
<text x="43.1" y="56.9">23</text>
<text x="43.1" y="59.4">25</text>
<text x="66" y="56.9">22</text>
<text x="66" y="59.4">24</text>
<text x="117.4" y="55.6">1</text>
<text x="205.7" y="55.6">33</text>
<text x="205.7" y="58.2">31</text>
<text x="244.4" y="55.6">6</text>
<text x="244.4" y="58.2">7</text>
<text x="43.1" y="64.5">28</text>
<text x="43.7" y="62">4</text>
<text x="66" y="62">29</text>
<text x="128" y="62.3" transform="rotate(-90 128 62.3)">10</text>
<text x="205.7" y="60.7">40</text>
<text x="205.7" y="65.8">45</text>
<text x="243.8" y="65.8">10</text>
<text x="244.4" y="60.7">8</text>
<text x="244.4" y="63.2">9</text>
<text x="43.1" y="69.6">31</text>
<text x="43.7" y="67.1">3</text>
<text x="205.7" y="68.3">44</text>
<text x="205.7" y="70.9">43</text>
<text x="243.8" y="68.3">11</text>
<text x="243.8" y="70.9">12</text>
<text x="43.1" y="74.7">30</text>
<text x="43.7" y="72.1">2</text>
<text x="43.7" y="77.2">1</text>
<text x="205.7" y="75.9">32</text>
<text x="243.8" y="73.4">14</text>
<text x="243.8" y="75.9">16</text>
<text x="55.6" y="82.6" transform="rotate(-90 55.6 82.6)">16</text>
<text x="205.7" y="81">38</text>
<text x="243.8" y="78.5">17</text>
<text x="243.8" y="81">18</text>
<text x="243.8" y="83.6">19</text>
<text x="118.7" y="86.1">1</text>
<text x="118.7" y="88.6">2</text>
<text x="146" y="86.1">20</text>
<text x="146" y="88.6">19</text>
<text x="118.7" y="91.2">3</text>
<text x="118.7" y="93.7">4</text>
<text x="146" y="91.2">18</text>
<text x="146" y="93.7">17</text>
<text x="243.8" y="93.7">27</text>
<text x="118.7" y="96.3">5</text>
<text x="118.7" y="98.8">6</text>
<text x="118.7" y="101.3">7</text>
<text x="146" y="96.3">16</text>
<text x="146" y="98.8">15</text>
<text x="146" y="101.3">14</text>
<text x="205.7" y="101.3">36</text>
<text x="243.8" y="96.3">26</text>
<text x="243.8" y="98.8">25</text>
<text x="243.8" y="101.3">24</text>
<text x="118.7" y="103.9">8</text>
<text x="118.7" y="106.4">9</text>
<text x="146" y="103.9">13</text>
<text x="146" y="106.4">12</text>
<text x="205.7" y="103.9">37</text>
<text x="205.7" y="106.4">28</text>
<text x="243.8" y="103.9">23</text>
<text x="243.8" y="106.4">22</text>
<text x="118.1" y="109">10</text>
<text x="146" y="109">11</text>
<text x="205.7" y="109">29</text>
<text x="205.7" y="111.5">30</text>
<text x="243.8" y="109">21</text>
<text x="243.8" y="111.5">20</text>
<text x="225.8" y="118.8" transform="rotate(-90 225.8 118.8)">35</text>
<text x="228.3" y="118.8" transform="rotate(-90 228.3 118.8)">15</text>
<text x="37.4" y="135">1</text>
<text x="37.4" y="137.5">2</text>
<text x="70.4" y="135">1</text>
<text x="70.4" y="137.5">2</text>
<text x="157.4" y="135.6">1</text>
<text x="201.9" y="135.6">2</text>
<text x="210.1" y="135.6">1</text>
<text x="37.4" y="140.1">3</text>
<text x="37.4" y="142.6">4</text>
<text x="70.4" y="140.1">3</text>
<text x="70.4" y="142.6">4</text>
<text x="157.4" y="138.2">2</text>
<text x="157.4" y="140.7">3</text>
<text x="157.4" y="143.3">4</text>
<text x="201.9" y="138.2">3</text>
<text x="201.9" y="140.7">4</text>
<text x="201.9" y="143.3">5</text>
<text x="37.4" y="145.2">5</text>
<text x="37.4" y="147.7">6</text>
<text x="70.4" y="145.2">5</text>
<text x="70.4" y="147.7">6</text>
<text x="157.4" y="145.8">5</text>
<text x="37.4" y="150.2">7</text>
<text x="37.4" y="152.8">8</text>
<text x="37.4" y="155.3">9</text>
<text x="70.4" y="150.2">7</text>
<text x="70.4" y="152.8">8</text>
<text x="70.4" y="155.3">9</text>
<text x="36.8" y="157.9">10</text>
<text x="36.8" y="160.4">11</text>
<text x="69.8" y="157.9">10</text>
<text x="69.8" y="160.4">11</text>
<text x="36.8" y="162.9">12</text>
<text x="36.8" y="165.5">13</text>
<text x="69.8" y="162.9">12</text>
<text x="69.8" y="165.5">13</text>
<text x="36.8" y="168">14</text>
<text x="36.8" y="170.6">15</text>
<text x="36.8" y="173.1">16</text>
<text x="69.8" y="168">14</text>
<text x="69.8" y="170.6">15</text>
<text x="69.8" y="173.1">16</text>
<text x="155.5" y="168.7">1</text>
<text x="155.5" y="171.2">2</text>
<text x="155.5" y="173.7">3</text>
<text x="36.8" y="175.6">17</text>
<text x="36.8" y="178.2">18</text>
<text x="69.8" y="175.6">17</text>
<text x="69.8" y="178.2">18</text>
<text x="155.5" y="176.3">4</text>
<text x="155.5" y="178.8">5</text>
<text x="36.8" y="180.7">19</text>
<text x="36.8" y="183.3">20</text>
<text x="69.8" y="180.7">19</text>
<text x="69.8" y="183.3">20</text>
<text x="155.5" y="181.4">6</text>
</g>
<g font-size="1.8" fill="#0f0f0f">
<text x="37.5" y="33.9">A1</text>
<text x="37.5" y="31.4">A0</text>
<text x="71.1" y="33.9">RB1</text>
<text x="71.1" y="31.4">RB0</text>
<text x="141" y="32.7">A1</text>
<text x="141" y="35.2">A2</text>
<text x="141" y="30.1">A0</text>
<text x="265.4" y="35.2">A0</text>
<text x="37.5" y="39">A3</text>
<text x="37.5" y="41.6">A4</text>
<text x="37.5" y="36.5">A2</text>
<text x="71.1" y="36.5">RB2</text>
<text x="71.1" y="41.6">RB4</text>
<text x="71.1" y="39">RB3</text>
<text x="141" y="40.3">A4</text>
<text x="141" y="37.8">A3</text>
<text x="265.4" y="40.3">A2</text>
<text x="265.4" y="37.8">A1</text>
<text x="37.5" y="44.1">A5</text>
<text x="37.5" y="46.6">A6</text>
<text x="71.1" y="46.6">RB6</text>
<text x="71.1" y="44.1">RB5</text>
<text x="141" y="45.4">A6</text>
<text x="141" y="42.8">A5</text>
<text x="141" y="47.9">A7</text>
<text x="265.4" y="45.4">A4</text>
<text x="265.4" y="47.9">A5</text>
<text x="265.4" y="42.8">A3</text>
<text x="37.5" y="49.2">A7</text>
<text x="38.1" y="51.7">RD0</text>
<text x="71.1" y="49.2">RB7</text>
<text x="265.4" y="50.5">A6</text>
<text x="265.4" y="53">A7</text>
<text x="38.1" y="54.3">RD1</text>
<text x="38.1" y="56.8">RD2</text>
<text x="38.1" y="59.3">RD3</text>
<text x="255.9" y="58.1">RD1</text>
<text x="255.9" y="55.5">RD0</text>
<text x="38.1" y="61.9">RD4</text>
<text x="38.1" y="64.4">RD5</text>
<text x="255.9" y="60.6">RD2</text>
<text x="255.9" y="63.2">RD3</text>
<text x="255.9" y="65.7">RD4</text>
<text x="38.1" y="67">RD6</text>
<text x="38.1" y="69.5">RD7</text>
<text x="255.9" y="68.2">RD5</text>
<text x="255.9" y="70.8">RD6</text>
<text x="255.9" y="73.3">RD7</text>
<text x="250.8" y="93.6">RB0</text>
<text x="250.8" y="101.3">RB3</text>
<text x="250.8" y="98.7">RB2</text>
<text x="250.8" y="96.2">RB1</text>
<text x="250.8" y="106.3">RB5</text>
<text x="250.8" y="103.8">RB4</text>
<text x="250.8" y="108.9">RB6</text>
<text x="250.8" y="111.4">RB7</text>
</g>
<g font-size="1.8" fill="#0000c2">
<text x="98.4" y="56.9">~{LAT_OE}</text>
<text x="99.1" y="54.4">LAT_LE RE2</text>
<text x="91.9" y="86.9">SPI_SS</text>
<text x="171.4" y="92.2">REQ</text>
<text x="96.3" y="99.8">~{AS}</text>
<text x="38.7" y="107.7">SPI_SS</text>
<text x="94.7" y="105.2">R/W</text>
<text x="95.5" y="107.7">IRQ</text>
<text x="172.1" y="107.7">MISO</text>
<text x="172.1" y="110.2">NMI</text>
<text x="127" y="139.5">SCL</text>
<text x="127" y="142">SDA</text>
<text x="51.4" y="158.5">Z80CPU</text>
<text x="160.7" y="169.9">SPI_SS</text>
<text x="160.7" y="172.5">SCK</text>
<text x="160.7" y="177.6">MISO</text>
<text x="160.7" y="175">MOSI</text>
<text x="160.7" y="180.1">VCC</text>
<text x="160.7" y="182.6">GND</text>
<text x="158.7" y="186.4">SPI</text>
</g>
</svg>
